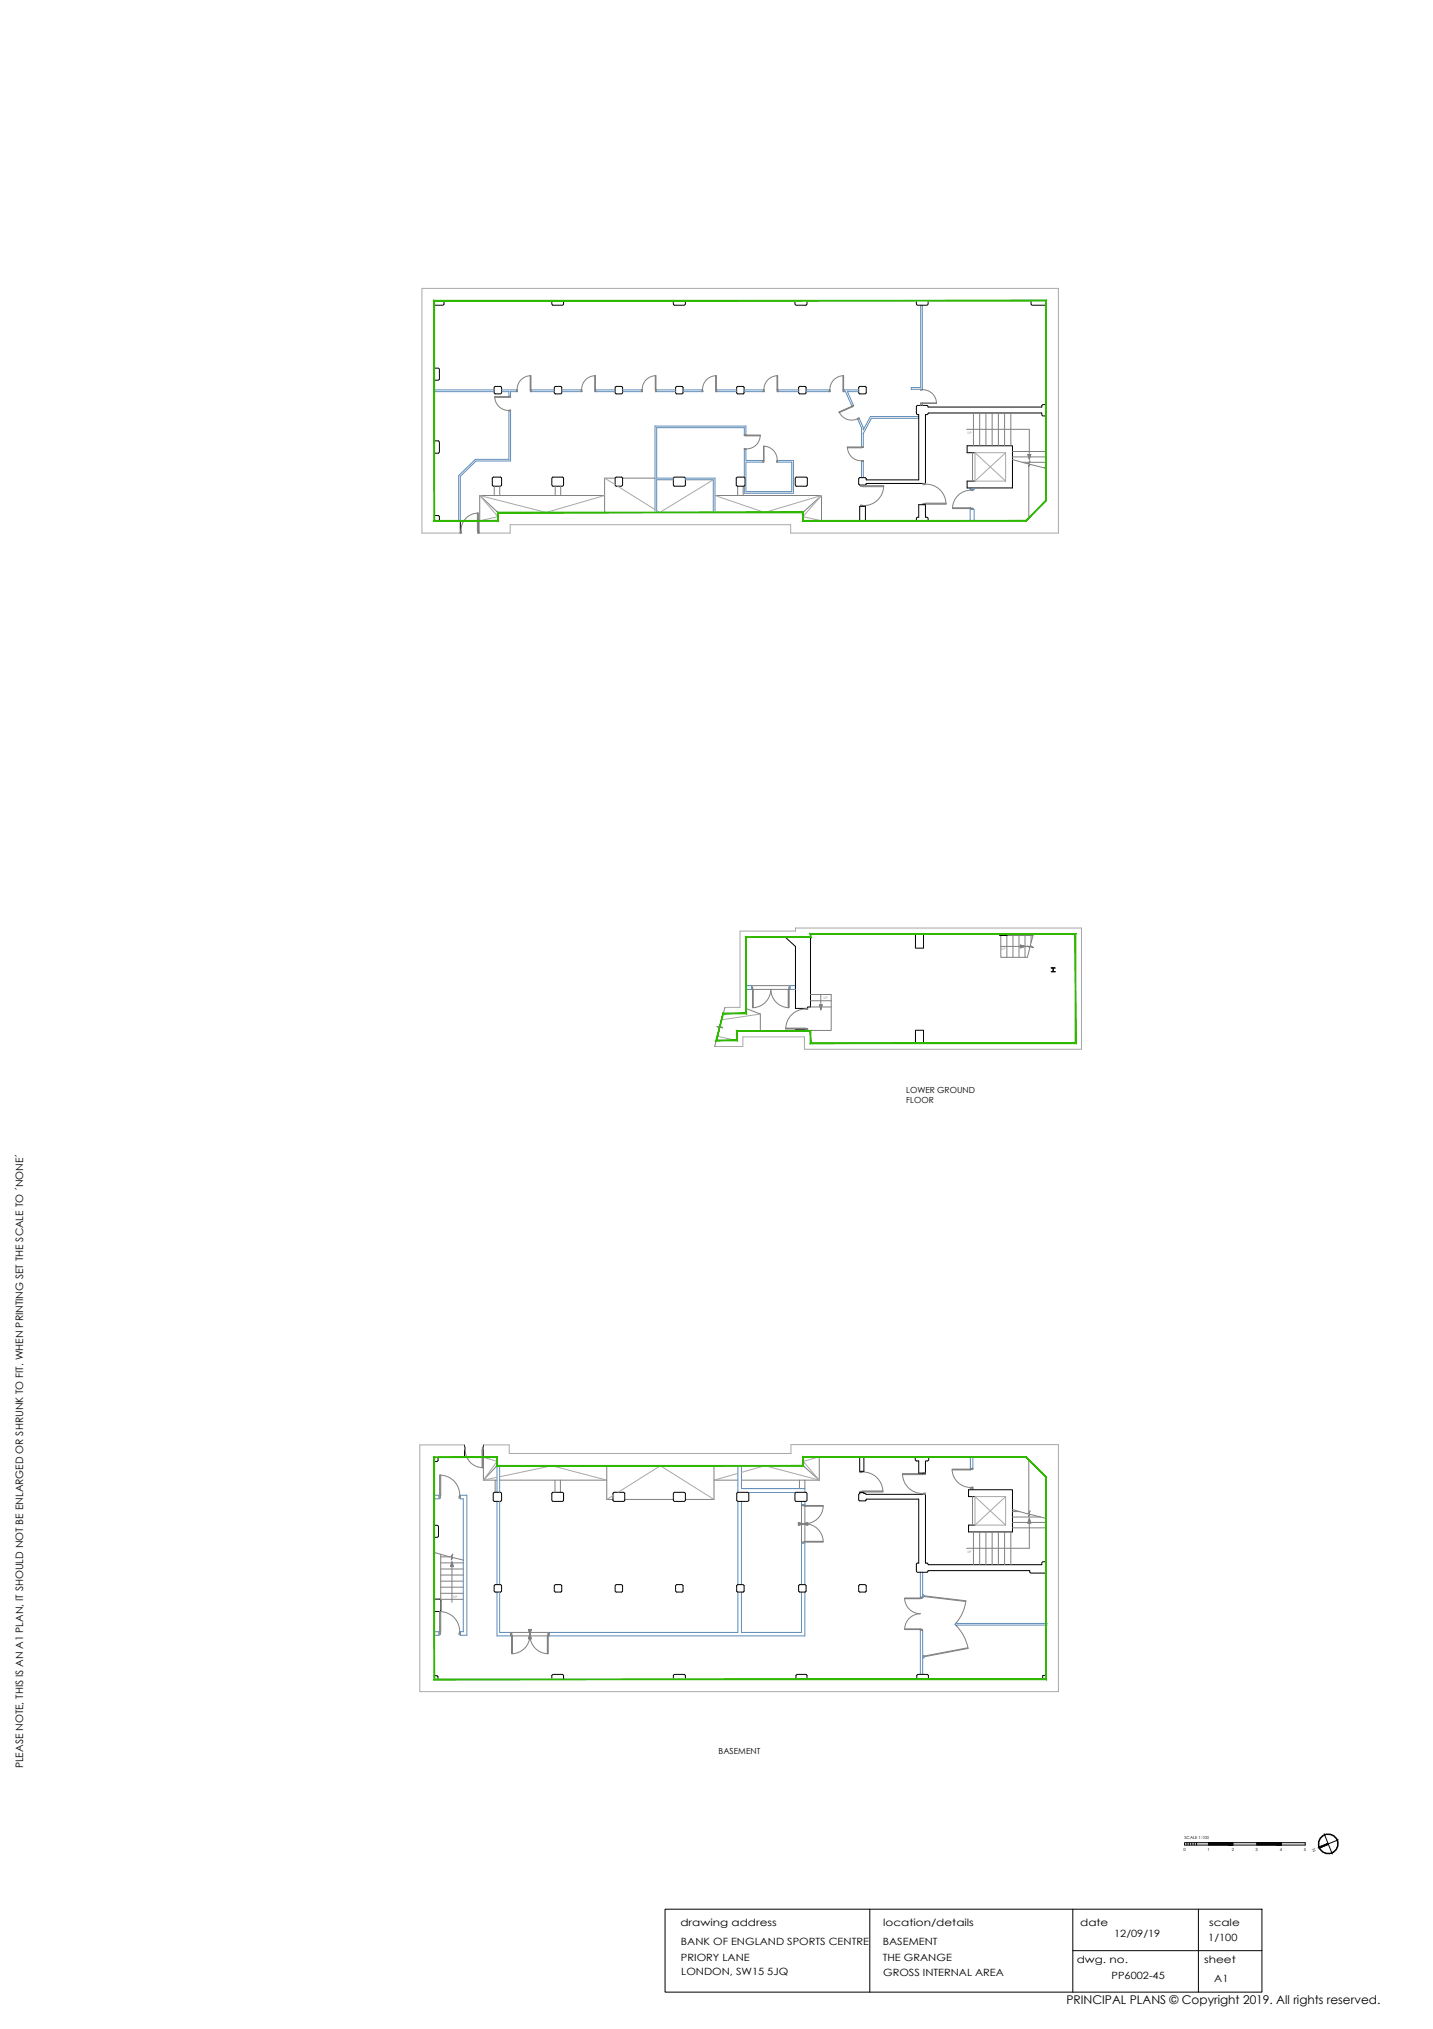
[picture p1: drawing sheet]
<svg xmlns="http://www.w3.org/2000/svg" width="594mm" height="841mm" viewBox="0 0 594 841" stroke-linecap="round" stroke-linejoin="round" font-family="sans-serif">
<!-- layer: WALLS -->
<g fill="none" stroke="#000" stroke-width=".41">
<path d="M204.9 160.6l.4-.4h2.3l.3 .4v2.2l-.3 .5h-2.3l-.4-.5zM229.8 160.6l.4-.4h2.3l.4 .4v2.2l-.4 .5h-2.3l-.4-.5zM255 160.6l.4-.4h2.3l.4 .4v2.2l-.4 .5h-2.3l-.4-.5zM280.1 160.6l.4-.4h2.3l.4 .4v2.2l-.4 .5h-2.3l-.4-.5zM305.4 160.6l.4-.4h2.3l.4 .4v2.2l-.4 .5h-2.3l-.4-.5zM331.1 160.6l.4-.4h2.3l.4 .4v2.2l-.4 .5h-2.3l-.4-.5zM356 160.6l.4-.4h2.3l.4 .4v2.2l-.4 .5h-2.3l-.4-.5zM204.1 198.1l.4-.3h3.1l.3 .3v3l-.3 .4h-3.1l-.4-.4zM228.8 198.1l.4-.3h4.1l.3 .3v3l-.3 .4h-4.1l-.4-.4zM255 198.1l.4-.3h2.3l.4 .3v3l-.4 .4h-2.3l-.4-.4zM279.5 197.8h4.2l.4 .3v3l-.4 .4h-4.2l-.4-.4v-3zM305.2 198.1l.4-.3h2.8l.5 .3v3l-.5 .4h-2.8l-.4-.4z"/>
<path d="M330.1 197.8h4.2l.4 .3v3l-.4 .4h-4.2l-.4-.4v-3zM404.2 187.6h-3.3v-2.8h18.8v17.5h-18.8v-2.9h3.3M190.8 221v-5.1h-8.6v-1.8l-.4-.4h-1.8v-25.8h1.8l.4-.5v-4.2l-.4-.5h-1.8v-25.1h1.8l.4-.4v-4.2l-.4-.4h-1.8v-26.1h3.6l.5-.4v-1.5h44.7v1.5l.4 .4h4.1l.3-.4v-1.5h45.5v1.5l.4 .4h4.2l.4-.4v-1.5h45.5v1.5l.3 .4h4.2l.5-.4v-1.5h45.3v1.5l.4 .4h4l.5-.4v-1.5h42.6v1.5l.4 .4h5.9v41.2h-1.4l-.4 .4v.6h-47.1l-.5-.7h-4l-.4 .4v3.1l.4 .4h.6v27h-21.8v-.5l-.4-.4h-2.3l-.4 .4v2.2l.4 .5h2.3l.4-.7h24.6v-28.5h.6l.5-.7h47.1v.8l.4 .4h1.4v35.1l-8.4 8.4h-40.5v-1.1l-.5-.4h-.6v-5.2h-2.8v5.2h-.6l-.4 .4v1.1h-21.1v-6h-2.4v6h-23.5v-3.5h-126.5v3.5h-7.9v5.1M435.8 401.1h1.6l-.7 .2v1.4l.7 .1h-1.6l.7-.1v-1.4zM299.8 420.1h9.5v-31.7h16.2l4.3 3.9v25.7h5v-.6h1.2v-30.2h43.5v5.8h3.4v-5.8h31.5v.6h3.4v-.6h28.1v45.2h-63v-5.4h-3.4v5.4h-43.5v-5.3h-1.2v-.4h-5v.6h-24.3v4h-8.6M192.6 598.9v5.1h-11v1.4l-.4 .4h-1.2v26.4h1.4l.4 .4v4.2l-.4 .4h-1.4v25.6h2.4l.4 .5v4.2l-.4 .5h-2.4v26.6h1.2l.4 .4v1.1h47.2v-1.6l.4-.5h4.1l.3 .5v1.6h45.5v-1.6l.4-.5h4.2l.4 .5v1.6h45.9v-1.6l.4-.5h3.8l.4 .5v1.6h45.5v-1.6l.4-.5h4l.4 .5v1.6h47.4v-1.6h1.4v-42.5h-6.4l-.4-.4v-.6h-42.1l-.5 .7h-4l-.4-.4v-3l.4-.4h.6v-26.5h-21.8l-.4 .7h-2.3l-.4-.4v-2.3l.4-.7h1.7v.3h.6l.4 .4h24.6v28.5h.6l.5 .7h47.1v-.8l.4-.5h1.4v-35l-8.4-8.4h-40.3v1.3l-.4 .4h-.9v5h-2.8v-5h-1l-.5-.4v-1.3h-21.3v6h-1.7v-6h-23.4v3.7h-127v-3.6h-5.6v-5.1M204.5 619l.4-.4h2.7l.3 .4v2.9l-.3 .4h-2.7l-.4-.4zM229.2 618.6h4.1l.3 .4v2.9l-.3 .4h-4.1l-.4-.4v-2.9zM254.1 619l.5-.4h4l.4 .4v2.9l-.4 .4h-4l-.5-.4zM279.5 618.6h4.2l.4 .4v2.9l-.4 .4h-4.2l-.4-.4v-2.9zM305.8 618.6h4.2l.4 .4v2.9l-.4 .4h-4.2l-.4-.4v-2.9zM329.9 618.6h4.2l.5 .4v2.9l-.5 .4h-4.2l-.3-.4v-2.9z"/>
<path d="M404.2 620.3h-2.7v-2.8h18.2v17.5h-18.2v-2.9h2.7M205.3 656.8h2.3l.3 .5v2.2l-.3 .4h-2.3l-.4-.4v-2.2zM230.2 656.8h2.3l.4 .5v2.2l-.4 .4h-2.3l-.4-.4v-2.2zM255.4 656.8h2.3l.4 .5v2.2l-.4 .4h-2.3l-.4-.4v-2.2zM280.5 656.8h2.3l.4 .5v2.2l-.4 .4h-2.3l-.4-.4v-2.2zM305.8 656.8h2.3l.4 .5v2.2l-.4 .4h-2.3l-.4-.4v-2.2zM331.5 656.8h2.3l.4 .5v2.2l-.4 .4h-2.3l-.4-.4v-2.2zM356.4 656.8h2.3l.4 .5v2.2l-.4 .4h-2.3l-.4-.4v-2.2zM541.1 763.8v1M546.8 765.8l-.4 .2M549 760.1l.1 .4M552.2 768.1l.1 .4"/>
<path d="M554.8 762.6l-.3 .1M275.7 791.4h247.5v34.3h-247.5zM360.6 791.4v34.3M444.8 791.4v34.3M496.8 791.4v34.3M444.8 808.6h78.4"/>
</g>
<!-- layer: Partitions -->
<g fill="none" stroke="#5c8ab8" stroke-width=".41">
<path d="M381.7 126.5v34.1h-3.9v.8h4.6v-34.9M180 162.3h24.9M180 161.6h24.9M207.9 162.3h3.1v2.4M207.9 161.6h6.5M211 170.1v20.3h-13.9l-6.9 6.7v18.8M211.7 170v21.1h-14.3l-6.6 6.3v18.5M214.5 162.3h-2.8v2.3M219.8 161.6h10M219.9 162.3h9.9M232.9 162.3h8.4M232.9 161.6h8.2"/>
<path d="M246.5 161.6h8.5M246.6 162.3h8.4M258.1 162.3h8.3M258.1 161.6h8.1M271.7 161.6h8.4M271.7 162.3h8.4M283.2 162.3h8.2M283.2 161.6h8.1M296.7 161.6h8.7M296.8 162.3h8.6M308.5 162.3h8.3M308.5 161.6h8.2"/>
<path d="M322.1 161.6h9M322.2 162.3h8.9M334.2 162.3h10M334.2 161.6h9.8M349.5 161.6h6.5M349.5 162.3h1l2.8 6.3M355.5 173.6l1.7 3.8v8.2M356 162.3h-4.7l2.6 6M380.9 172.7h-20.1l-2.9 5.5v-1l-1.8-4M380.9 173.4h-19.6l-3.4 6.2v5.9M381.7 167.1v.9M382.4 167v1"/>
<path d="M279.1 198.9h-6.9v13.5M284.1 198.2h12.3v14.2M284.1 198.9h11.6v13.5M308.6 180.6v-3.3h-36.4v20.9h6.9M308.6 186v11.8M309.2 180.7v-4.1h-37.7v35.8M309.2 186.1v4.8h7.5M316.7 191.5h-7.5v12.3h19.1v-12.3h-6.3M322.2 190.9h6.8v13.6h-20.4v-3.1M357.2 191v7M357.9 190.9v7.1M402.2 215.9v-4.8h1.7v4.8"/>
<path d="M402.2 202.3v.5h1.7v-.5M309.3 408.5h2.3v1.6h-2.3M329.8 408.5h-2.3v1.6h2.3M180 619.8h2v1.5h-2M190.8 619.8h2.7v58h-2.7v-1.5h1.3v-55h-1.3zM206 607.6v11M207.1 607.6v11M305.9 607.6v11M307.4 607.6v9.4h26.3v1.6M310.1 618.6h19.8M402.3 603.9v5.4M402.3 616.6v.9"/>
<path d="M403.3 603.9v5.2M403.3 616.4v1.1M206 622.3v34.5M207.1 622.3v34.5M305.9 622.3v34.5M307.4 622.3v34.5M332.3 622.3v1.4h1.4v-1.4M206 659.9v18.2h5.7v-1.5h-4.6v-16.7M305.9 659.9v16.7h-78.3v1.5h106.1v-18.2M307.4 659.9v16.7h24.9v-16.7M332.3 656.8v-17.2h1.4v17.2M381.6 651.7v10.4h.9v-10.4"/>
<path d="M180 676.3h2v1.5h-2M382.5 660.9l.8 .6-.5 .5-.3-.2M395.9 673.2l.6 .7 .2-.3h37.4M434.1 672.9h-37.4l-.3-.3-.4 .6M381.6 694v-18.2h.9v18.2M382.5 686.5l.3-.2 .5 .4-.8 .8"/>
</g>
<!-- layer: BLOCKS -->
<g fill="none" stroke="#808080" stroke-width=".41">
<path d="M219.8 155.8h.2v5.8h-.2zM220 155.7a5.7 5.7 0 0 0-5.6 5.9M220 155.8v5.8M246.5 155.8h.3v5.8h-.3zM246.8 155.7a5.7 5.7 0 0 0-5.7 5.9M246.8 155.8v5.8M271.7 155.8h.2v5.8h-.2zM271.9 155.8v5.8M271.9 155.7a5.7 5.7 0 0 0-5.7 5.9M296.7 155.8h.2v5.8h-.2zM296.9 155.7a5.7 5.7 0 0 0-5.6 5.9M296.9 155.8v5.8"/>
<path d="M322.1 155.8h.3v5.8h-.3zM322.4 155.7a5.7 5.7 0 0 0-5.7 5.9M322.4 155.8v5.8M349.5 155.8h.2v5.8h-.2zM349.7 155.7a5.7 5.7 0 0 0-5.7 5.9M349.7 155.8v5.8M205.1 164.5h5.9v.2h-5.9zM205.1 164.5h5.9M205.1 164.5a5.7 5.7 0 0 0 5.9 5.6M211 164.2h.7v.4zM211 170.1l.7-.1v.3zM214.2 161.6l.3 .7h-.3z"/>
<path d="M220 161.6l.3 .7h-.4zM240.9 161.6l.4 .7h-.4zM246.8 161.6l.2 .7h-.4zM266 161.6l.4 .7h-.4zM271.9 161.6l.2 .7h-.4zM291 161.6l.4 .7h-.4zM296.9 161.6l.2 .7h-.3zM316.5 161.6l.3 .7h-.3zM322.4 161.6l.2 .7h-.4zM343.8 161.6l.4 .7h-.4zM347.9 170.8l5.3-2.4 .1 .2-5.4 2.4zM347.9 170.8a5.7 5.7 0 0 0 7.6 2.8"/>
<path d="M349.7 161.6l.2 .7h-.4zM353.1 168.2l.7-.2 .1 .3zM353.2 168.4l-5.3 2.4M355.5 173.6l.6-.4 .1 .3-.6 .3zM381.7 167.1l.7 .4h-.7zM381.7 161.4l.7 .2-.7 .1zM382.4 167h5.8v.2h-5.8zM382.4 167.2h5.8M382.4 161.5a5.7 5.7 0 0 1 5.8 5.7M255 198.2h-4.3v14.2M258.1 198.2h13.4M308.6 180.2l.6 .2-.6 .2z"/>
<path d="M308.6 186l.6 .3h-.6zM309.2 180.4h5.9v.3h-5.9zM309.2 180.4h5.9M315.2 180.4a5.7 5.7 0 0 1-5.9 5.7M316.3 190.9l.4 .6h-.4zM316.5 185h.2v5.9h-.2zM316.5 185v5.9M316.5 184.9a5.7 5.7 0 0 1 5.7 5.9M322.2 190.9l.2 .6h-.4zM351.3 185.4h5.9v.2h-5.9zM351.3 185.4h5.9M351.3 185.3a5.7 5.7 0 0 0 5.9 5.7"/>
<path d="M357.2 185.2h.7v.3zM357.2 191l.7-.1v.3zM403.2 187.6v11.8M426.5 193.2v21.4M197.9 212.7h.3v7.4h-.3zM198.2 212.7a7.1 7.1 0 0 0-7.1 7.3M198.2 212.7v7.4M198.9 205.4h51.8M198.9 205.4v10.5M198.9 205.4l7.5 7M204.9 201.5v3.9M207.2 201.5v3.9"/>
<path d="M230.2 201.5v3.9M232.5 201.5v3.9M296.4 205.4h44.2M305.8 201.5v3.9M308.1 201.5v3.9M340.6 205.4v10.5M340.6 205.4l-7.7 7M356.8 201.1h1v.3l-1 .2zM356.8 209.4l1 .2v.3h-1zM357.8 201.4h8.5v.3h-8.5zM357.8 201.4h8.5M366.4 201.4a8.2 8.2 0 0 1-8.5 8.2"/>
<path d="M382.7 208.7h.5l.5 .5h-1zM382.7 200.4h1v.3l-1 .2zM383.7 208.6h8.4v.3h-8.4zM383.7 208.9h8.4M383.7 200.7a8.2 8.2 0 0 1 8.5 8.2M394.9 210.5h7.6v.3h-7.6zM402.5 202.8h1v.6l-1-.2zM402.5 210.8l1-.2v.5h-1zM402.5 203.2a7.6 7.6 0 0 0-7.6 7.2M190.8 220.1h.3l.2 .9h-.5zM198.2 220.1h.3v.9h-.5zM309.3 418l5.9 2.3v7"/>
<path d="M311.6 409.1h.5l-.1 1h-.4zM311.6 408.5h15.9M312 410.1h.3v7.6h-.3zM312.3 410.1h14.5M312.3 417.7a7.7 7.7 0 0 0 7.3-7.6 7.6 7.6 0 0 0 7.2 7.6M326.8 410.1h.4v7.6h-.4zM327 409.1h.5v1h-.3zM333.9 418h.9v.5l-.9-.2zM333.9 418.2a8.2 8.2 0 0 0-8.1 8.2M325.7 426.2h8.2v.3h-8.2zM325.7 426.5h8.2M333.9 426.5l.9-.2v.4h-.9z"/>
<path d="M192.6 599.9h.4l-.2 .9h-.2zM200 599.9h.4v.9h-.2zM182 620l.5 .4v.6h-.5zM182.3 611.4h.4v8.6h-.4zM182.3 611.4v8.6M182.4 611.4a8.2 8.2 0 0 1 8.2 8.5M190.5 620h.3v1h-.5zM192.9 600.8a7.3 7.3 0 0 0 7.3 7.6M199.9 600.8h.3v7.6h-.3zM200.2 600.8v7.6M200.4 613.5h5.6M200.4 604v9.5"/>
<path d="M205.3 613.5v5.1M206 607.6l-5.6 5.9M207.1 613.5h44.4M230.1 613.5v5.1M232.3 613.5v5.1M251.5 607.6v13.9h2.6M296 613.5h9.9M296 607.6v13.9h-11.9M307.4 613.5h32.2M331.4 613.5v3.5M333 607.6l6.6 5.9M333.7 613.5v3.5"/>
<path d="M339.6 603.9v9.6M356.5 618.2l1 .1v.4h-1zM356.5 609.9h1v.3l-1 .2zM357.5 618h8.5v.3h-8.5zM357.5 618.3h8.5M357.5 610.1a8.2 8.2 0 0 1 8.5 8.2M374.1 610.9h8.6v.3h-8.6zM374.1 610.9h8.6M374.1 610.9a8.2 8.2 0 0 0 8.5 8.2M382.7 610.6h1v.5h-.7zM382.7 619.1l1-.2v.5h-1zM394.7 609h7.6v.3h-7.6z"/>
<path d="M394.7 609.3a7.6 7.6 0 0 0 7.6 7.2M402.3 616.6l1-.2v.5h-1zM402.3 608.6h1v.5l-1-.1zM426.5 605.1v21.8M259 621.5h20.1M332.3 623.7v15.9M332.7 623.7h1v.3l-1 .2zM332.7 639.1l1 .1v.4h-1zM333.7 624h7.6v.4h-7.6zM333.7 638.9h7.6v.3h-7.6zM333.7 624.4v14.5M341.3 624.4a7.6 7.6 0 0 1-7.6 7.2 7.6 7.6 0 0 1 7.6 7.2"/>
<path d="M403.2 620.3v11.8M182 676.5h.3l.2 1h-.5zM182.3 668h.4v8.5h-.4zM182.3 668v8.5M182.4 668a8.2 8.2 0 0 1 8.2 8.5M190.5 676.5h.3v1h-.5zM211.7 676.9h.5l-.1 1h-.4zM211.7 678.1h15.9M211.7 676.6h15.9M212.1 677.9h.3v7.6h-.3zM219.7 677.9a7.6 7.6 0 0 1-7.3 7.6M219.7 677.9a7.6 7.6 0 0 0 7.2 7.6"/>
<path d="M226.9 677.9h.4v7.6h-.4zM227.1 676.9h.5v1h-.3zM375 675.2h6.6v.3h-6.6zM375 662.4h6.6v.3h-6.6zM375 662.7a6.5 6.5 0 0 0 6.6 6.2 6.5 6.5 0 0 0-6.6 6.2M381.6 675.5l.8-.2v.5h-.8zM381.6 662.1h.8v.4l-.8-.1zM396.5 673.9a18.2 18.2 0 0 1 4.8 9.4l-18.1 3.4v-.3l18.1-3.4M400.4 663.5l-17.2-2v.3l17.1 2M400.4 663.5a17.3 17.3 0 0 1-3.9 9.1"/>
</g>
<!-- layer: Whatch -->
<g fill="none" stroke="#a8a8a8" stroke-width=".41">
<path d="M250.7 198.2l4.3 2.7M295.7 198.9l-22.1 13.5-1.4-.8M404.2 187.6h12.7v11.8h-12.7zM404.2 187.6l12.7 11.8M416.9 187.6l-12.7 11.8M250.7 205.4l-24.3 7-27.5-7 7.5 8.8-7.5 1.7M256 201.5l15.5 9.7M296.4 205.4l20.6 7 23.6-7-7.7 8.8 7.7 1.7M190.8 221h-15.9v-101.5h263.9v101.5h-111v-3.5h-116.3v3.5h-13M300.6 417.6h6.2v-31.7h23v-1.2h118.6v50.2h-114.9v-5.1h-25.5v4h-11.7M297.3 429.5l8.2 1.8M315.2 420.3l-16.1 2.4"/>
<path d="M192.6 598.9h-18.6v102.3h264.8v-102.4h-110.9v3.7h-116.8v-3.6h-10.7M200.4 604l5.6 1.8-5.6 7.7 5.6-1.2M207.1 612.1l21.7-4.5 22.7 5.9M254.1 619.9l-2.6 1.6M256.2 618.6l17.6-11 22.2 13.9M305.9 610.7l-9.9 2.8M339.6 603.9l-6.6 1.8 6.6 7.8-22.4-5.9-9.8 2.7M404.2 620.3h12.7v11.8h-12.7zM404.2 620.3l12.7 11.8M416.9 620.3l-12.7 11.8"/>
</g>
<!-- layer: Stairs -->
<g fill="none" stroke="#808080" stroke-width=".41">
<path d="M400.7 178h26v10.4M403.6 171.2v13.6M406.1 171.2v13.6M408.7 171.2v13.6M411.3 171.2v13.6M413.9 171.2v13.6M416.5 171.2v13.6M419.1 171.2v13.6M419.7 190.5l6.4 1.8 .9-1.3-.7 2.5 .8-1 6.6 1.6M419.7 189.4h14M419.7 187.1h14M423.8 191.6h2.8"/>
<path d="M426.1 188.4h1.2l-.6 1.9zM426.8 191.6h6.9M432.6 193.9h1.1M414.9 387.8v9h11l1-4-1-.7 2.5 .7-1.3-.9 1.2-4.1h-10.5M414.9 392.3h8.1M417.4 387.8v9M419.9 387.8v9M422.4 387.8v9M423 391.7l1.9 .6-1.9 .6zM424.9 387.8v9M427.4 387.8v2.9M427.4 392.1v.4"/>
<path d="M300.6 417.6l-2.2 7.6 1.3 .9-2.5-.7 1 .8-1.9 7.6M336 412.2h8.6v14.9h-8.6M336 417.4h8.6M336 414.8h8.6M339.7 416.5h1.2l-.6 1.9zM340.3 412.2v4.3M331 631.1l1.9 .6-1.9 .5zM332.9 631.7l2-.6v1.1zM403.6 635v13.6M406.1 635v13.6M408.7 635v13.6M411.3 635v13.6"/>
<path d="M413.9 635v13.6M416.5 635v13.6M419.1 635v13.6M419.7 625.7l6.4 1.8 .9-1.3-.7 2.5 .8-1 6.6 1.7M419.7 626.6h3M419.7 628.8h11.7M419.7 631h14M419.7 633.3h14M426.7 629.4l.6 1.9h-1.2zM426.7 631.3v10.5h-26M180 643.5l6.9 1.9 .8-1.3-.6 2.5 .7-1 4.3 1.1M182.7 644.3v18.6"/>
<path d="M182.7 657.9h9.4M182.7 655.4h9.4M182.7 652.9h9.4M182.7 650.4h9.4M182.7 647.8h9.4M182.7 645.3h3.7M186.9 645.3h.5M187.4 647.4l.6 1.9h-1.2zM187.4 649.3v14.9M182.5 662.9h9.6M182.7 660.4h9.4M219.1 675.4h1.2l-.6 1.9z"/>
<path d="M219.7 677.3l.6 2h-1.2z"/>
</g>
<g fill="#808080" stroke="#808080" stroke-width=".41">
<path d="M426.1 188.4h1.2l-.6 1.9z"/>
<path d="M426.7 629.4l.6 1.9h-1.2z"/>
<path d="M187.4 647.4l.6 1.9h-1.2z"/>
<path d="M339.7 416.5h1.2l-.6 1.9z"/>
<path d="M219.1 675.4h1.2l-.6 1.9z"/>
<path d="M219.7 677.3l.6 2h-1.2z"/>
<path d="M423 391.7l1.9 .6h-1.9zM423 392.3v.6l1.9-.6z"/>
<path d="M331 631.1l1.9 .6h-1.9zM331 631.7v.5l1.9-.5z"/>
<path d="M332.9 631.7l2-.6v.6zM332.9 631.7l2 .5v-.5z"/>
</g>
<!-- layer: GIA -->
<g fill="#2eb800" stroke="#2eb800" stroke-width=".41">
<path d="M299.7 419.9l-3 11.5 .4-.3zM299.7 419.9l.3 .3-2.9 10.9zM299.7 419.9l.3 .3 9.2-.3zM300 420.2l9.2-.3 .3 .3zM309.2 388.3v31.6l.3 .3zM309.2 388.3l.3 .3v31.6zM309.2 388.3l.3 .3 26.4-.3zM309.5 388.6l26.4-.3 .3 .3zM335.9 387v1.3l.3 .3zM335.9 387l.3 .3v1.3zM335.9 387l.3 .3 109.8-.3zM336.2 387.3l109.8-.3-.3 .3zM446 387l-.3 .3 .3 45.3zM445.7 387.3l.3 45.3-.3-.3zM335.9 432.6h110.1l-.3-.3zM336.2 432.3h109.5l-109.8 .3zM335.9 427.5v5.1l.3-.3zM335.9 427.5l.3-.3v5.1zM329.8 427.5h6.1l.3-.3zM329.8 427.2h6.4l-6.4 .3zM305.6 427.5h24.2v-.3zM305.4 427.2h24.4l-24.2 .3zM305.4 427.2l.2 4.2v-3.9zM305.4 427.2l.2 4.2-.2-.3zM296.7 431.4h8.9l-.2-.3zM296.7 431.4l.4-.3h8.3z"/>
<path d="M179.9 696.2h253.9l-.3-.3zM179.9 696.2l.3-.3h253.3zM179.9 603.9v92.3l.3-.3zM179.9 603.9l.3 .3v91.7zM179.9 603.9l.3 .3 26-.3zM180.2 604.2l26-.3-.3 .3zM206.2 603.9l-.3 .3 .3 3.2zM205.9 604.2l.3 3.2-.3 .3zM206.2 607.4l-.3 .3 126.9-.3zM205.9 607.7l126.9-.3 .3 .3zM332.8 603.7v3.7l.3 .3zM332.8 603.7l.3 .3v3.7zM332.8 603.7l.3 .3 92.3-.3zM333.1 604l92.3-.3-.2 .3zM425.4 603.7l-.2 .3 8.6 8.2zM425.2 604l8.6 8.2-.3 .1zM433.5 612.3l.3 83.9v-84zM433.5 612.3l.3 83.9-.3-.3z"/>
<path d="M433.5 207.4l-8.3 8.3 .2 .3zM433.5 207.4l.3 .1-8.4 8.5zM433.5 124.8v82.6l.3 .1zM433.5 124.8l.3-.3v83zM180.2 124.8h253.3l.3-.3zM179.9 124.5h253.9l-253.6 .3zM179.9 124.5l.3 91.2v-90.9zM179.9 124.5l.3 91.2-.3 .3zM179.9 216l26.4-.3h-26.1zM179.9 216l26.4-.3 .3 .3zM206.3 212.3v3.4l.3 .3zM206.3 212.3l.3 .3v3.4zM206.3 212.3l.3 .3 126.4-.3zM206.6 212.6l126.4-.3-.3 .3zM333 212.3l-.3 .3 .3 3.1zM332.7 212.6l.3 3.1-.3 .3zM332.7 216l92.5-.3h-92.2zM332.7 216l92.5-.3 .2 .3z"/>
</g>
<!-- layer: WALLS -->
<g fill="#000" stroke="#000" stroke-width=".41">
<path d="M501.1 763.8l10 1v-1zM501.1 763.8l10 1h-10z"/>
<path d="M521.1 763.8l10 1v-1zM521.1 763.8l10 1h-10z"/>
<path d="M546.7 765.6l.2 .4 3.6-1.9zM546.9 766l3.6-1.9 .2 .4z"/>
</g>
<!-- layer: principalplans -->
<g fill="none" stroke="#000" stroke-width=".41">
<path d="M492.1 763.8v1M493.1 763.8v1M494.1 763.8v1M495.1 763.8v1M496.1 763.8v1M501.1 763.8v1M511.1 763.8v1M521.1 763.8v1M531.1 763.8v1M541.1 763.8h-50v1h50M547 765.6a3.9 3.9 0 0 1 4.2-5.2 3.9 3.9 0 0 1 2.6 6.3 3.9 3.9 0 0 1-6.7-.9M549.1 760.5l1.5 3.8"/>
<path d="M550.5 764.1l-3.8 1.5M550.7 764.5l-3.8 1.5M554.5 762.7l-3.9 1.6 1.6 3.8"/>
<circle cx="550.7" cy="764.3" r="4.1"/>
</g>
<text font-size="5" x="442.1" y="830.5">PRINCIPAL PLANS © Copyright 2019. All rights reserved.</text>
<text font-size="4.3" x="9.7" y="733" transform="rotate(-90 9.7 733)">PLEASE NOTE, THIS IS AN A1 PLAN, IT SHOULD NOT BE ENLARGED OR SHRUNK TO FIT. WHEN PRINTING SET THE SCALE TO ´NONE´</text>
<g font-size="4.1">
<text x="282.1" y="798.3">drawing address</text>
<text x="366.1" y="798.3">location/details</text>
<text x="447.8" y="798.2">date</text>
<text x="461.9" y="803">12/09/19</text>
<text x="501.2" y="798.2">scale</text>
<text x="282.3" y="806.3">BANK OF ENGLAND SPORTS CENTRE</text>
<text x="366" y="806.1">BASEMENT</text>
<text x="500.9" y="804.6">1/100</text>
<text x="282.3" y="812.7">PRIORY LANE</text>
<text x="366" y="813">THE GRANGE</text>
<text x="446.4" y="813.8">dwg. no.</text>
<text x="499.2" y="813.8">sheet</text>
<text x="282.4" y="818.8">LONDON, SW15 5JQ</text>
<text x="366.1" y="819.1">GROSS INTERNAL AREA</text>
<text x="460.8" y="820.4">PP6002-45</text>
<text x="503.4" y="821.5">A1</text>
</g>
<g font-size="3.5">
<text x="375.7" y="453">LOWER GROUND</text>
<text x="375.7" y="457.3">FLOOR</text>
<text x="297.9" y="727.2">BASEMENT</text>
</g>
<text font-size="1.9" x="545.6" y="767.2" transform="rotate(-112 545.6 767.2)">N</text>
<g font-size="1.7">
<text x="490.6" y="767.1">0</text>
<text x="491.1" y="762.2">SCALE 1:100</text>
<text x="500.6" y="767.1">1</text>
<text x="510.6" y="767.1">2</text>
<text x="520.5" y="767.1">3</text>
<text x="530.5" y="767.1">4</text>
<text x="540.5" y="767.1">5</text>
</g>
<g font-size="1.4" fill="#808080">
<text x="401.2" y="180.1">UP</text>
<text x="415.1" y="393.6">UP</text>
<text x="341.4" y="414.1">UP</text>
<text x="401.1" y="643.8">UP</text>
<text x="187.9" y="662.2">UP</text>
</g>
</svg>
